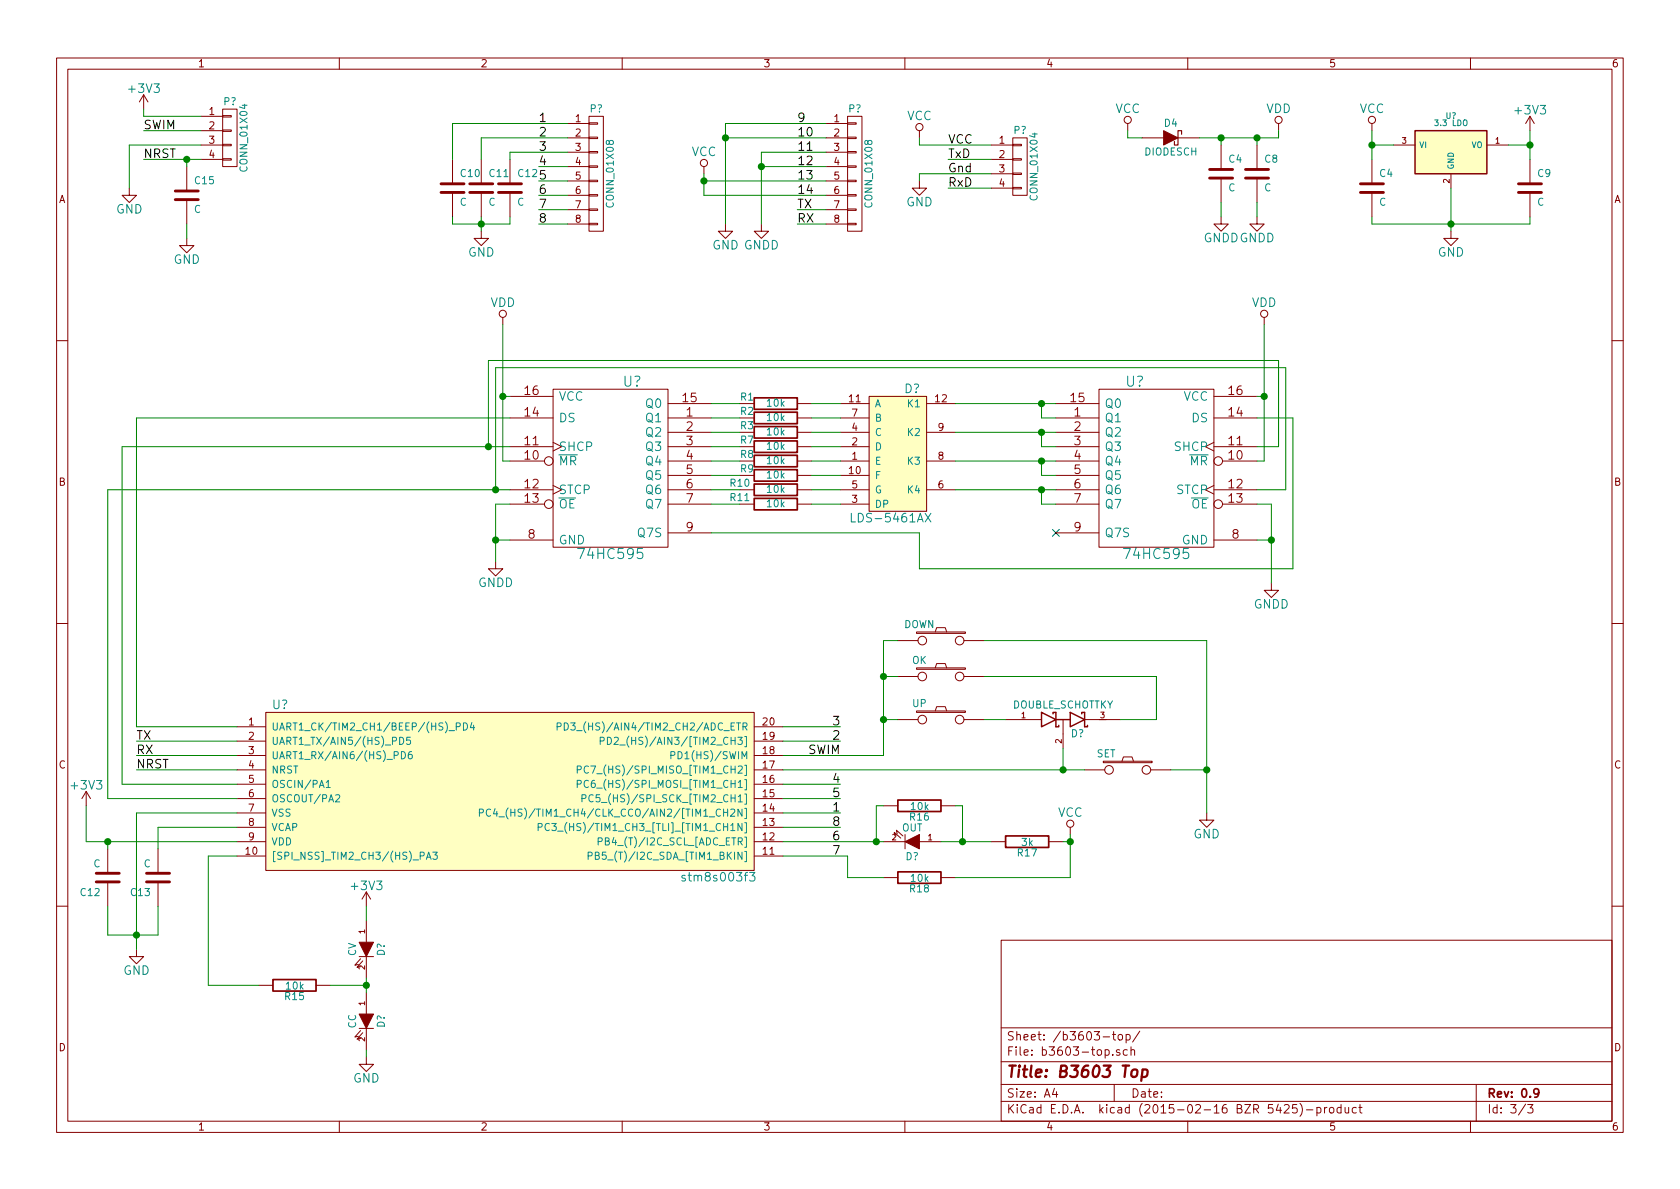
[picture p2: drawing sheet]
<svg xmlns="http://www.w3.org/2000/svg" width="297mm" height="210mm" viewBox="0 0 297 210" stroke-linecap="round" stroke-linejoin="round" font-family="sans-serif">
<g fill="none" stroke="#840000" stroke-width=".18">
<path d="M10 10.3h277v189.9h-277zM12 12.2h273v186.1h-273zM25.4 16.8l-.8 1.2M25.4 16.8v2.5M25.4 16.8l.8 1.2M39.4 19.3h2.5v10.2h-2.5zM60 10.3v1.9M110 10.3v1.9M160 10.3v1.9M210 10.3v1.9M260 10.3v1.9M22.9 33.3v1.2h1.2l-1.2 1.3-1.3-1.3h1.3"/>
<path d="M33 29.5v4.3M33 35.3v4.3M35.6 25.6h3.8M35.6 28.2h3.8M35.6 20.6h3.8M35.6 23.1h3.8M39.4 28.1h1.5v.2h-1.5zM39.4 25.5h1.5v.3h-1.5zM39.4 23h1.5v.2h-1.5zM39.4 20.4h1.5v.3h-1.5zM80 28.2v4.3M80 34v4.3"/>
<path d="M85.1 28.2v4.3M85.1 34v4.3M90.2 28.2v4.3M90.2 34v4.3M100.3 21.8h3.8M100.3 24.4h3.8M100.3 26.9h3.8M100.3 29.5h3.8M100.3 32h3.8M100.3 34.5h3.8M100.3 37.1h3.8M100.3 39.6h3.8"/>
<path d="M104.1 20.6h2.6v20.3h-2.6zM104.1 39.5h1.6v.2h-1.6zM104.1 37h1.6v.2h-1.6zM104.1 34.4h1.6v.3h-1.6zM104.1 31.9h1.6v.2h-1.6zM104.1 29.3h1.6v.3h-1.6zM104.1 26.8h1.6v.2h-1.6zM104.1 24.3h1.6v.2h-1.6zM104.1 21.7h1.6v.3h-1.6zM124.5 29.5v1.2M128.3 39.6v1.3h1.2l-1.2 1.3-1.3-1.3h1.3M134.6 39.6v1.3h1.3l-1.3 1.3-1.3-1.3h1.3"/>
<path d="M146 21.8h3.9M146 24.4h3.9M146 26.9h3.9M146 29.5h3.9M146 32h3.9M146 34.5h3.9M146 37.1h3.9M146 39.6h3.9M149.9 20.6h2.5v20.3h-2.5zM149.9 39.5h1.5v.2h-1.5zM149.9 37h1.5v.2h-1.5zM149.9 34.4h1.5v.3h-1.5z"/>
<path d="M149.9 31.9h1.5v.2h-1.5zM149.9 29.3h1.5v.3h-1.5zM149.9 26.8h1.5v.2h-1.5zM149.9 24.3h1.5v.2h-1.5zM149.9 21.7h1.5v.3h-1.5zM162.6 32v1.3h1.2l-1.2 1.2-1.3-1.2h1.3M162.6 23.1v1.3M175.3 25.6h3.8M175.3 28.2h3.8M175.3 30.7h3.8M175.3 33.3h3.8M179.1 33.1h1.5v.3h-1.5z"/>
<path d="M179.1 30.6h1.5v.3h-1.5zM179.1 28.1h1.5v.2h-1.5zM179.1 25.5h1.5v.3h-1.5zM179.1 24.4h2.5v10.1h-2.5zM199.4 21.8v1.3M201.9 24.4h3.8M208.3 24.4h3.8M215.9 38.3v1.3h1.3l-1.3 1.3-1.3-1.3h1.3M215.9 25.6v4.4M215.9 31.5v4.3M222.2 38.3v1.3h1.3l-1.3 1.3-1.2-1.3h1.2M222.2 25.6v4.4"/>
<path d="M222.2 31.5v4.3M226.1 21.8v1.3M242.6 21.8v1.3M242.6 28.2v4.3M242.6 34v4.3M246.4 25.6h3.8M256.5 30.7v2.6M262.9 25.6h3.8M270.5 20.6l-.8 1.2M270.5 20.6v2.5M270.5 28.2v4.3M270.5 34v4.3"/>
<path d="M270.5 20.6l.8 1.2M33 42.2v1.2h1.3l-1.3 1.3-1.3-1.3h1.3M85.1 40.9v1.3h1.3l-1.3 1.2-1.3-1.2h1.3M88.9 56.1v1.3M223.5 56.1v1.3M256.5 40.9v1.3h1.3l-1.3 1.2-1.2-1.2h1.2M10 60.2h2M90.2 79h7.6M90.2 73.9h7.6M90.2 70.1h7.6M97.8 68.8h20.3v28h-20.3zM97.8 78.2l1.5 .8-1.5 .8"/>
<path d="M118.1 79h7.6M118.1 76.4h7.6M118.1 73.9h7.6M118.1 71.4h7.6M141 79h2.5M141 76.4h2.5M141 73.9h2.5M141 71.4h2.5M148.6 79h5.1M148.6 76.4h5.1M148.6 73.9h5.1M148.6 71.4h5.1"/>
<path d="M153.7 70.1h10.1v20.3h-10.1zM163.8 76.4h5.1M163.8 71.4h5.1M186.7 79h7.6M186.7 76.4h7.6M186.7 73.9h7.6M186.7 71.4h7.6M194.3 68.8h20.3v28h-20.3zM214.6 78.2l-1.5 .8 1.5 .8M214.6 79h7.6M214.6 73.9h7.6M214.6 70.1h7.6"/>
<path d="M285 60.2h2M87.6 99.3v1.3h1.3l-1.3 1.2-1.2-1.2h1.2M90.2 81.5h6.1M90.2 89.1h6.1M90.2 86.6h7.6M90.2 95.5h7.6M97.8 85.8l1.5 .8-1.5 .8M118.1 81.5h7.6M118.1 89.1h7.6M118.1 86.6h7.6M118.1 84.1h7.6M118.1 94.2h7.6"/>
<path d="M130.8 89.1h2.5M130.8 86.6h2.5M141 81.5h2.5M141 89.1h2.5M141 86.6h2.5M141 84.1h2.5M148.6 81.5h5.1M148.6 89.1h5.1M148.6 86.6h5.1M148.6 84.1h5.1M163.8 81.5h5.1M163.8 86.6h5.1"/>
<path d="M186.7 81.5h7.6M186.7 89.1h7.6M186.7 86.6h7.6M186.7 84.1h7.6M186.7 94.2h7.6M214.6 85.8l-1.5 .8 1.5 .8M214.6 86.6h7.6M214.6 95.5h7.6M216.2 81.5h6M216.2 89.1h6M10 110.3h2M158.7 113.3h3.6"/>
<path d="M158.7 119.6h3.6M162.1 111.8h8.6v.2h-8.6zM162.1 118.1h8.6v.3h-8.6zM165.4 111.8l.2-.8h1.5l.3 .8M165.4 118.1l.2-.8h1.5l.3 .8M170.4 113.3h3.6M170.4 119.6h3.6M224.8 103.1v1.3h-1.3l1.3 1.3 1.3-1.3h-1.3M285 110.3h2M15.2 139.9l-.7 1.3M15.2 139.9v2.6M15.2 139.9l.8 1.3"/>
<path d="M41.9 136.1h5.1M41.9 128.5h5.1M41.9 131.1h5.1M41.9 133.6h5.1M41.9 138.7h5.1M47 126h86.3v27.9h-86.3zM133.3 136.1h5.1M133.3 128.5h5.1M133.3 131.1h5.1M133.3 133.6h5.1M133.3 138.7h5.1M158.7 127.2h3.6"/>
<path d="M162.1 125.7h8.6v.3h-8.6zM165.4 125.7l.2-.7h1.5l.3 .7M170.4 127.2h3.6M177.8 127.2h6.3M188 127.2v5.1M191.8 136.1h3.5M191.8 127.2h6.3M195.1 134.6h8.6v.3h-8.6zM198.4 134.6l.2-.7h1.6l.2 .7M203.5 136.1h3.5M19 150.1v4.3M19 156v4.3"/>
<path d="M27.9 150.1v4.3M27.9 156v4.3M41.9 148.8h5.1M41.9 141.2h5.1M41.9 143.8h5.1M41.9 146.3h5.1M41.9 151.4h5.1M64.8 157.7v2.6M64.8 157.7l-.8 1.3M64.8 157.7l.7 1.3M133.3 148.8h5.1M133.3 141.2h5.1"/>
<path d="M133.3 143.8h5.1M133.3 146.3h5.1M133.3 151.4h5.1M156.2 148.8h3.8M156.2 142.5h2.5M156.2 155.2h2.5M158.2 147.8l-.1-.6 1.2 1M158.6 147.4l-.1-.6 1.1 1M160 147.6v2.5M162.6 148.8h3.8M166.4 142.5h2.5M166.4 155.2h2.5"/>
<path d="M175.3 148.8h2.5M185.4 148.8h2.6M189.2 146.3v1.3M213.4 143.8v1.2h-1.3l1.3 1.3 1.2-1.3h-1.2M10 160.2h2M24.1 167.9v1.3h1.3l-1.3 1.2-1.2-1.2h1.2M45.7 174.2h2.6M55.9 174.2h2.5M63.5 169.2h2.5M63.8 169.5l-1.1 1.2 .7-.1M64.1 169.9l-1 1.2 .7-.2M64.8 162.8v3.8"/>
<path d="M64.8 169.2v3.8M64.8 175.5v3.8M177 166.3h108v32h-108zM285 160.2h2M60 198.3v1.9M63.5 181.9h2.5M63.8 182.2l-1.1 1.2 .7-.1M64.1 182.6l-1 1.2 .7-.2M64.8 186.9v1.3h1.2l-1.2 1.3-1.3-1.3h1.3M64.8 181.9v3.8M110 198.3v1.9M160 198.3v1.9"/>
<path d="M177 194.8h108M177 191.8h108M177 187.8h108M177 181.8h108M186.4 192.5l-.3 1h.9M186.8 193v1M195 183.4h1.2M196.7 182.9h.6M196.7 186.5v.1M196.9 182.4v1.3l.4 .2M197 191.8v3M197.8 183.1l.2-.2 .4 .2 .1 .5-.2 .2-.3 .1-.2-.1z"/>
<path d="M198 185.7a.37 .37 0 0 0-.6 .1l.1 .2 .5 .2v.1l-.2 .3-.4-.1M199.1 183l.4-.1 .3 .3-.1 .6h-.6M199.1 182.9v1.5M199.3 185.7l-.4-.1-.3 .3 .1 .6 .2 .1 .4-.1M200 185.7l.2-.1 .4 .1v.9M200 185.1v1.5M201.5 182.3l-1.2 2M210 198.3v1.9M227.1 195.5l.2-.2h.4l.2 .5-.9 1h.9M229.3 195.3h-.7l-.1 .7 .2-.1 .5 .1 .2 .2-.1 .5-.2 .1-.6-.1M229.8 195.1a1.71 1.71 0 0 1 0 2.3M231 196.3h1.1"/>
<path d="M232.8 195.9l.5-.1 .3 .3-.2 .6h-.6M232.8 195.8v1.5M234.2 195.8v1M234.6 195.8l-.4 .3M235.1 196l.2-.2 .5 .2v.5l-.1 .2-.4 .1-.2-.1zM237.1 195.9l-.4-.1-.3 .3 .1 .6 .2 .1 .4-.1M237.1 195.3v1.5M237.8 195.8l.1 .9 .4 .1 .2-.1M238.5 195.8v1M239.8 195.9l-.4-.1-.3 .3 .1 .6 .2 .1 .4-.1M240.3 195.8h.5M240.5 195.3v1.3l.3 .2"/>
<path d="M260 198.3v1.9M261 191.8v6.5M269.7 195.2l-1.2 2M270.1 195.3h.9l-.5 .6 .5 .1v.7l-.2 .1-.7-.1"/>
<circle cx="124.5" cy="28.8" r=".63"/>
<circle cx="162.6" cy="22.5" r=".63"/>
<circle cx="199.4" cy="21.2" r=".63"/>
<circle cx="226.1" cy="21.2" r=".63"/>
<circle cx="242.6" cy="21.2" r=".63"/>
<circle cx="88.9" cy="55.5" r=".63"/>
<circle cx="223.5" cy="55.5" r=".63"/>
<circle cx="97" cy="89.1" r=".76"/>
<circle cx="97" cy="81.5" r=".76"/>
<circle cx="215.4" cy="81.5" r=".76"/>
<circle cx="215.4" cy="89.1" r=".76"/>
<circle cx="163.1" cy="119.6" r=".76"/>
<circle cx="163.1" cy="113.3" r=".76"/>
<circle cx="169.7" cy="113.3" r=".76"/>
<circle cx="169.7" cy="119.6" r=".76"/>
<circle cx="163.1" cy="127.2" r=".76"/>
<circle cx="169.7" cy="127.2" r=".76"/>
<circle cx="196.1" cy="136.1" r=".76"/>
<circle cx="202.7" cy="136.1" r=".76"/>
<circle cx="189.2" cy="145.7" r=".63"/>
</g>
<g fill="none" stroke="#840000" stroke-width=".3">
<path d="M133.3 75.4h7.7v2.1h-7.7zM133.3 78h7.7v2h-7.7zM133.3 72.9h7.7v2h-7.7zM133.3 70.4h7.7v2h-7.7zM133.3 88.1h7.7v2.1h-7.7zM133.3 85.6h7.7v2h-7.7zM133.3 83.1h7.7v2h-7.7zM133.3 80.5h7.7v2h-7.7zM158.7 141.5h7.7v2h-7.7zM158.7 154.2h7.7v2h-7.7zM177.8 147.8h7.6v2.1h-7.6zM48.3 173.2h7.6v2.1h-7.6z"/>
<path d="M272.1 193.2l-.3 .3h-.3l-.3-.3v-.4l.1-.2 .5-.1 .2 .2a1.19 1.19 0 0 1-.2 1.2l-.5 .1"/>
</g>
<path d="M200.2 189.3a.51 .51 0 0 1 .5-.2 .51 .51 0 0 1 .4 .4l-.1 .6a.54 .54 0 0 1-.5 .4 .54 .54 0 0 1-.5-.4zM202 189.2a.65 .65 0 0 1 .9 .1l-.2 1a.67 .67 0 0 1-.8 0M202 189.1l-.2 2" fill="none" stroke="#840000" stroke-width=".41"/>
<g fill="#840000" stroke="#840000" stroke-width=".18">
<path d="M63.5 166.6h2.5l-1.2 2.6z"/>
<path d="M63.5 179.3h2.5l-1.2 2.6z"/>
<path d="M160 148.8l2.6-1.2v2.5z"/>
<path d="M205.7 23.1l2.6 1.3-2.6 1.2z"/>
</g>
<g fill="#ffffc2" stroke="#ffffc2" stroke-width=".25">
<path d="M47 126h86.3v27.9h-86.3z"/>
<path d="M153.7 70.1h10.1v20.3h-10.1z"/>
<path d="M250.2 23.1h12.7v7.6h-12.7z"/>
</g>
<g fill="none" stroke="#008484" stroke-width=".18">
<path d="M150.5 90.8v1.5h.8M163.6 90.8l1 1.5M164.6 90.8l-1 1.5M57.7 138.3l.3-.3v1.3M57.7 139.3h.7M70.7 130.4a.64 .64 0 0 1 .7 .6 .64 .64 0 0 1-.7 .6zM71 132.9a.64 .64 0 0 1 .7 .6 .64 .64 0 0 1-.7 .7zM72.5 130.4h-.6v.6l.2-.1 .4 .1v.5l-.1 .1-.5-.1M72.8 132.9a.47 .47 0 0 0-.6 .5l.1 .7 .4 .1 .1-.1 .1-.5-.1-.2h-.4l-.2 .2M80.7 128.5l.6-.1v-.5l-.6-.1v1.3M81.9 127.8a.64 .64 0 0 1 .8 .7 .64 .64 0 0 1-.8 .6zM83.4 127.8l-.2 .9h.7"/>
<path d="M83.7 128.2v.9M98.5 128.5l.6-.1 .1-.5-.7-.1v1.3M99.8 127.8a.64 .64 0 0 1 .7 .7 .64 .64 0 0 1-.7 .6zM100.9 127.8h.8l-.4 .5 .4 .1v.6l-.2 .1-.6-.1M102.1 138.7l.6-.1v-.5l-.6-.1v1.3M102.1 136.1l.6-.1v-.4l-.6-.1v1.2M104 138.1a.5 .5 0 0 0-.6 0 .5 .5 0 0 0-.1 .6l.1 .4a.41 .41 0 0 0 .6 0M104 135.6a.5 .5 0 0 0-.6 0 .5 .5 0 0 0-.1 .6l.1 .3a.41 .41 0 0 0 .6 .1M106.1 131h.6l.1-.5-.7-.1v1.2M107.4 130.4a.64 .64 0 0 1 .7 .6 .64 .64 0 0 1-.7 .6zM108.6 130.5l.5-.1 .2 .1v.2l-.8 .9h.8M118.6 133.6l.6-.1 .1-.5-.7-.1v1.3"/>
<path d="M59.4 140.6l.4-.1 .2 .1 .1 .3-.8 .9h.8M75.4 152l.4-1.3 .4 1.3M75.5 151.6h.6M76.5 150.7h.8l-.4 .5 .4 .1v.5l-.2 .2-.6-.2M84.8 143.7h.6v-.5l-.6-.1v1.2M86.7 143.2a.5 .5 0 0 0-.6 0 .5 .5 0 0 0-.1 .6l.1 .3a.41 .41 0 0 0 .6 .1M87.5 143l-.3 .9h.8M87.8 143.5v.8M88.2 144.4h1M89.8 142.9a1.51 1.51 0 0 0 0 1.9M95.1 146.3l.7-.1v-.5l-.7-.1v1.3M97.1 145.7a.5 .5 0 0 0-.6 0 .5 .5 0 0 0-.1 .6l.1 .4a.41 .41 0 0 0 .6 .1"/>
<path d="M97.6 145.6h.7l-.4 .5 .4 .1v.6l-.2 .1-.5-.1M102.9 141.2l.6-.1 .1-.5-.7-.1v1.3M104 151.4l.6-.1v-.5l-.6-.1v1.3M104.9 140.6a.5 .5 0 0 0-.6 0 .5 .5 0 0 0-.2 .6l.1 .4a.41 .41 0 0 0 .7 .1M105.3 151.3l.6-.1v-.4l-.6-.1v1.3h.4l.2-.2 .1-.3-.3-.2M105.8 148.8l.6-.1v-.4l-.6-.1v1.2M121.1 154.9l-.3-.1-.3 .2 .1 .2 .5 .2v.3h-.6M132.5 154.3h1l-.5 .6h.3l.2 .2-.1 .5-.2 .2h-.5l-.2-.2"/>
</g>
<path d="M208.9 23.7v-.6h-.6v2.5h-.7v-.6" fill="none" stroke="#840000" stroke-width=".2"/>
<path d="M186.1 93.6l1.2 1.2M187.3 93.6l-1.2 1.2" fill="none" stroke="#000084" stroke-width=".18"/>
<g fill="none" stroke="#840000" stroke-width=".51">
<path d="M31 35.3h4.1M31 33.8h4.1M78 34h4M78 32.5h4M83.1 34h4M83.1 32.5h4M88.1 34h4.1M88.1 32.5h4.1M213.9 31.5h4M213.9 30h4M220.2 31.5h4.1M220.2 30h4.1"/>
<path d="M240.5 34h4.1M240.5 32.5h4.1M268.5 34h4M268.5 32.5h4M17 154.4h4.1M17 156h4.1M25.9 154.4h4.1M25.9 156h4.1"/>
</g>
<path d="M250.2 23.1h12.7v7.6h-12.7zM184.1 126l2.6 1.2-2.6 1.3zM186.2 126.2v-.2h.5v2.5h.5v-.2M186.7 127.2h2.5M189.2 126l2.6 1.2-2.6 1.3zM191.3 126.2v-.2h.5v2.5h.5v-.2" fill="none" stroke="#840000" stroke-width=".25"/>
<g fill="#008400" stroke="#008400" stroke-width=".25">
<circle cx="124.5" cy="32" r=".51"/>
<circle cx="128.3" cy="24.4" r=".51"/>
<circle cx="134.6" cy="29.5" r=".51"/>
<circle cx="86.4" cy="79" r=".51"/>
<circle cx="87.6" cy="86.6" r=".51"/>
<circle cx="88.9" cy="70.1" r=".51"/>
<circle cx="223.5" cy="70.1" r=".51"/>
<circle cx="224.8" cy="95.5" r=".51"/>
<circle cx="87.6" cy="95.5" r=".51"/>
<circle cx="184.2" cy="81.5" r=".51"/>
<circle cx="184.2" cy="86.6" r=".51"/>
<circle cx="184.2" cy="76.4" r=".51"/>
<circle cx="184.2" cy="71.4" r=".51"/>
<circle cx="24.1" cy="165.3" r=".51"/>
<circle cx="19" cy="148.8" r=".51"/>
<circle cx="33" cy="28.2" r=".51"/>
<circle cx="154.9" cy="148.8" r=".51"/>
<circle cx="170.2" cy="148.8" r=".51"/>
<circle cx="85.1" cy="39.6" r=".51"/>
<circle cx="64.8" cy="174.2" r=".51"/>
<circle cx="189.2" cy="148.8" r=".51"/>
<circle cx="156.2" cy="127.2" r=".51"/>
<circle cx="188" cy="136.1" r=".51"/>
<circle cx="156.2" cy="119.6" r=".51"/>
<circle cx="213.4" cy="136.1" r=".51"/>
<circle cx="242.6" cy="25.6" r=".51"/>
<circle cx="270.5" cy="25.6" r=".51"/>
<circle cx="256.5" cy="39.6" r=".51"/>
<circle cx="215.9" cy="24.4" r=".51"/>
<circle cx="222.3" cy="24.4" r=".51"/>
</g>
<g fill="none" stroke="#008400" stroke-width=".18">
<path d="M25.4 19.3v1.3h10.2M25.4 28.2h10.2M25.4 23.1h10.2M33 28.2v1.3M33 39.6v2.6M35.6 25.6h-12.7v7.7M80 38.3v1.3h10.2v-1.3M85.1 38.3v2.6M95.2 39.6h5.1M95.2 37.1h5.1M95.2 34.5h5.1M95.2 32h5.1"/>
<path d="M95.2 29.5h5.1M100.3 24.4h-15.2v3.8M100.3 21.8h-20.3v6.4M100.3 26.9h-10.1v1.3M124.5 30.7v3.8h21.5M124.5 32h21.5M128.3 24.4h17.7M134.6 29.5h11.4M141 39.6h5M141 37.1h5M146 21.8h-17.7v17.8M146 26.9h-11.4v12.7"/>
<path d="M162.6 24.4v1.2h12.7M167.6 33.3h7.7M167.6 28.2h7.7M175.3 30.7h-12.7v1.3M199.4 23.1v1.3h2.5M215.9 24.4v1.2M215.9 35.8v2.5M222.2 24.4v1.2M222.2 35.8v2.5M226.1 23.1v1.3h-14M242.6 38.3v1.3h27.9v-1.3M242.6 25.6h3.8"/>
<path d="M242.6 23.1v5.1M256.5 33.3v7.6M266.7 25.6h3.8M270.5 23.1v5.1M88.9 57.4v24.1h1.3M223.5 57.4v24.1h-1.3M86.4 79v-15.3h139.7v15.3h-3.9M88.9 70.1h1.3M90.2 73.9h-66.1v54.6h17.8M90.2 79h-68.6v59.7h20.3M125.7 73.9h5.1M125.7 79h5.1"/>
<path d="M125.7 76.4h5.1M125.7 71.4h5.1M143.5 73.9h5.1M143.5 79h5.1M143.5 76.4h5.1M143.5 71.4h5.1M168.9 76.4h17.8M168.9 71.4h17.8M184.1 71.4v2.5h2.6M184.1 76.4v2.6h2.6M222.2 73.9h6.4v26.7h-66v-6.4h-36.9M222.2 70.1h1.3"/>
<path d="M87.6 95.5h2.6M87.6 86.6v-21.6h139.7v21.6h-5.1M90.2 89.1h-2.6v10.2M90.2 86.6h-71.2v54.6h22.9M125.7 86.6h5.1M125.7 81.5h5.1M125.7 89.1h5.1M125.7 84.1h5.1M143.5 86.6h5.1M143.5 81.5h5.1M143.5 89.1h5.1M143.5 84.1h5.1"/>
<path d="M168.9 86.6h17.8M168.9 81.5h17.8M184.1 86.6v2.5h2.6M184.1 81.5v2.6h2.6M222.2 95.5h2.6M222.2 89.1h2.6v14M156.2 119.6h2.5M158.7 113.3h-2.5v20.3h-17.8M174 119.6h30.5v7.6h-6.4M174 113.3h39.4v30.5M24.1 131.1h17.8M24.1 133.6h17.8"/>
<path d="M24.1 136.1h17.8M138.4 128.5h10.2M138.4 138.7h10.2M138.4 131.1h10.2M138.4 136.1h53.4M156.2 127.2h2.5M174 127.2h3.8M188 132.3v3.8M207 136.1h6.4M15.2 142.5v6.3h26.7M19 148.8v1.3M41.9 143.8h-17.8v24.1"/>
<path d="M41.9 146.3h-14v3.8M41.9 151.4h-5.1v22.8h8.9M138.4 141.2h10.2M138.4 148.8h17.8M138.4 146.3h10.2M138.4 143.8h10.2M138.4 151.4h11.5v3.8h6.3M156.2 142.5h-1.3v6.3M166.4 148.8h8.9M168.9 142.5h1.3v6.3M188 148.8h1.2M189.2 147.6v7.6h-20.3"/>
<path d="M19 160.3v5h8.9v-5M58.4 174.2h6.4M64.8 160.3v2.5M64.8 173v2.5M64.8 185.7v1.2"/>
</g>
<text font-size="2.8" fill="#840000" x="178" y="190.5">Title: B3603 Top</text>
<g font-size="2.5" fill="#008484">
<text x="110.1" y="68.4">U?</text>
<text x="199" y="68.4">U?</text>
<text x="102.7" y="98.9">74HC595</text>
<text x="199.2" y="98.9">74HC595</text>
</g>
<g font-size="2.1" fill="#008484">
<text x="22.9" y="16.4">+3V3</text>
<text x="160.3" y="21.3">VCC</text>
<text x="197.2" y="20">VCC</text>
<text x="223.8" y="20">VDD</text>
<text x="240.3" y="20">VCC</text>
<text x="268" y="20.2">+3V3</text>
<text x="122.2" y="27.6">VCC</text>
<text x="20.5" y="37.8">GND</text>
<text x="160.2" y="36.5">GND</text>
<text x="30.7" y="46.7">GND</text>
<text x="82.7" y="45.4">GND</text>
<text x="125.9" y="44.1">GND GNDD</text>
<text x="212.8" y="42.8">GNDDGNDD</text>
<text x="254.2" y="45.4">GND</text>
<text x="86.7" y="54.3">VDD</text>
<text x="221.3" y="54.3">VDD</text>
<text x="98.8" y="70.9">VCC</text>
<text x="159.9" y="69.5">D?</text>
<text x="209.1" y="70.9">VCC</text>
<text x="98.8" y="74.7">DS</text>
<text x="114.3" y="74.7">Q1</text>
<text x="114.3" y="77.2">Q2</text>
<text x="114.3" y="72.1">Q0</text>
<text x="195.3" y="74.7">Q1</text>
<text x="195.3" y="77.2">Q2</text>
<text x="195.3" y="72.1">Q0</text>
<text x="210.7" y="74.7">DS</text>
<text x="98.8" y="82.3">MR</text>
<text x="98.8" y="79.8">SHCP</text>
<text x="114.3" y="79.8">Q3</text>
<text x="114.3" y="82.3">Q4</text>
<text x="195.3" y="79.8">Q3</text>
<text x="195.3" y="82.3">Q4</text>
<text x="207.7" y="79.8">SHCP</text>
<text x="210.3" y="82.3">MR</text>
<text x="98.8" y="87.4">STCP</text>
<text x="98.8" y="89.9">OE</text>
<text x="114.3" y="84.8">Q5</text>
<text x="114.3" y="87.4">Q6</text>
<text x="114.3" y="89.9">Q7</text>
<text x="195.3" y="84.8">Q5</text>
<text x="195.3" y="87.4">Q6</text>
<text x="195.3" y="89.9">Q7</text>
<text x="207.9" y="87.4">STCP</text>
<text x="210.5" y="89.9">OE</text>
<text x="112.9" y="95">Q7S</text>
<text x="151.2" y="92.4">LDS-5461AX</text>
<text x="195.3" y="95">Q7S</text>
<text x="98.8" y="96.3">GND</text>
<text x="208.9" y="96.3">GND</text>
<text x="84.5" y="103.8">GNDD</text>
<text x="221.6" y="107.6">GNDD</text>
<text x="48.1" y="125.4">U?</text>
<text x="12.8" y="139.6">+3V3</text>
<text x="187" y="144.4">VCC</text>
<text x="211" y="148.3">GND</text>
<text x="121.2" y="155.9">stm8s003f3</text>
<text x="62.3" y="157.4">+3V3</text>
<text x="21.8" y="172.4">GND</text>
<text x="62.4" y="191.4">GND</text>
</g>
<g font-size="2.1">
<text x="25.4" y="22.9">SWIM</text>
<text x="95.2" y="21.6">1</text>
<text x="141" y="21.6">9</text>
<text x="25.4" y="27.9">NRST</text>
<text x="95.2" y="24.1">2</text>
<text x="95.2" y="26.7">3</text>
<text x="95.2" y="29.2">4</text>
<text x="141" y="24.1">10</text>
<text x="141" y="26.7">11</text>
<text x="141" y="29.2">12</text>
<text x="167.6" y="25.4">VCC</text>
<text x="167.6" y="27.9">TxD</text>
<text x="95.2" y="31.7">5</text>
<text x="95.2" y="34.3">6</text>
<text x="141" y="31.7">13</text>
<text x="141" y="34.3">14</text>
<text x="167.6" y="33">RxD</text>
<text x="167.6" y="30.5">Gnd</text>
<text x="95.2" y="36.8">7</text>
<text x="95.2" y="39.4">8</text>
<text x="141" y="39.4">RX</text>
<text x="141" y="36.8">TX</text>
<text x="24.1" y="130.8">TX</text>
<text x="147.4" y="128.3">3</text>
<text x="147.4" y="130.8">2</text>
<text x="24.1" y="133.3">RX</text>
<text x="24.1" y="135.9">NRST</text>
<text x="142.8" y="133.3">SWIM</text>
<text x="147.4" y="141">5</text>
<text x="147.4" y="138.4">4</text>
<text x="147.4" y="143.5">1</text>
<text x="147.4" y="146">8</text>
<text x="147.4" y="148.6">6</text>
<text x="147.4" y="151.1">7</text>
</g>
<g font-size="2.1" fill="#840000">
<text x="92.8" y="69.8">16</text>
<text x="120.8" y="71.1">15</text>
<text x="189.3" y="71.1">15</text>
<text x="217.3" y="69.8">16</text>
<text x="92.8" y="73.7">14</text>
<text x="121.3" y="73.7">1</text>
<text x="121.3" y="76.2">2</text>
<text x="189.9" y="73.7">1</text>
<text x="189.9" y="76.2">2</text>
<text x="217.3" y="73.7">14</text>
<text x="92.8" y="81.3">10</text>
<text x="92.8" y="78.7">11</text>
<text x="121.3" y="78.7">3</text>
<text x="121.3" y="81.3">4</text>
<text x="121.3" y="83.8">5</text>
<text x="189.9" y="78.7">3</text>
<text x="189.9" y="81.3">4</text>
<text x="189.9" y="83.8">5</text>
<text x="217.3" y="81.3">10</text>
<text x="217.3" y="78.7">11</text>
<text x="92.8" y="86.4">12</text>
<text x="92.8" y="88.9">13</text>
<text x="121.3" y="86.4">6</text>
<text x="121.3" y="88.9">7</text>
<text x="189.9" y="86.4">6</text>
<text x="189.9" y="88.9">7</text>
<text x="217.3" y="86.4">12</text>
<text x="217.3" y="88.9">13</text>
<text x="93.4" y="95.2">8</text>
<text x="121.3" y="94">9</text>
<text x="189.9" y="94">9</text>
<text x="217.9" y="95.2">8</text>
<text x="178" y="184">Sheet: /b3603-top/</text>
<text x="178" y="186.7">File: b3603-top.sch</text>
<text x="178" y="196.9">KiCad E.D.A. kicad (2015-02-16 BZR 5425)-product</text>
<text x="178" y="194.1">Size: A4</text>
<text x="200" y="194.1">Date:</text>
<text x="263" y="194.1">Rev: 0.9</text>
<text x="263" y="196.9">Id: 3/3</text>
</g>
<g font-size="1.8" fill="#840000">
<text x="35" y="11.9">1</text>
<text x="85" y="11.9">2</text>
<text x="135" y="11.9">3</text>
<text x="185" y="11.9">4</text>
<text x="235" y="11.9">5</text>
<text x="285" y="11.9">6</text>
<text x="37" y="20.3">1</text>
<text x="37" y="22.9">2</text>
<text x="101.8" y="21.6">1</text>
<text x="147.5" y="21.6">1</text>
<text x="37" y="25.4">3</text>
<text x="37" y="27.9">4</text>
<text x="101.8" y="24.1">2</text>
<text x="101.8" y="26.7">3</text>
<text x="101.8" y="29.2">4</text>
<text x="147.5" y="24.1">2</text>
<text x="147.5" y="26.7">3</text>
<text x="147.5" y="29.2">4</text>
<text x="176.7" y="25.4">1</text>
<text x="176.7" y="27.9">2</text>
<text x="10.4" y="35.9">A</text>
<text x="101.8" y="31.7">5</text>
<text x="101.8" y="34.3">6</text>
<text x="147.5" y="31.7">5</text>
<text x="147.5" y="34.3">6</text>
<text x="176.7" y="30.5">3</text>
<text x="176.7" y="33">4</text>
<text x="285.4" y="35.9">A</text>
<text x="101.8" y="36.8">7</text>
<text x="101.8" y="39.4">8</text>
<text x="147.5" y="36.8">7</text>
<text x="147.5" y="39.4">8</text>
<text x="150.2" y="71.1">11</text>
<text x="165.4" y="71.1">12</text>
<text x="150.6" y="76.2">4</text>
<text x="150.6" y="73.7">7</text>
<text x="165.9" y="76.2">9</text>
<text x="150.2" y="83.8">10</text>
<text x="150.6" y="81.3">1</text>
<text x="150.6" y="78.7">2</text>
<text x="165.9" y="81.3">8</text>
<text x="10.4" y="85.9">B</text>
<text x="150.6" y="88.9">3</text>
<text x="150.6" y="86.4">5</text>
<text x="165.9" y="86.4">6</text>
<text x="285.4" y="85.9">B</text>
<text x="44" y="128.3">1</text>
<text x="44" y="130.8">2</text>
<text x="134.9" y="128.3">20</text>
<text x="134.9" y="130.8">19</text>
<text x="10.4" y="135.9">C</text>
<text x="44" y="133.3">3</text>
<text x="44" y="135.9">4</text>
<text x="134.9" y="135.9">17</text>
<text x="134.9" y="133.3">18</text>
<text x="285.4" y="135.9">C</text>
<text x="44" y="138.4">5</text>
<text x="44" y="141">6</text>
<text x="44" y="143.5">7</text>
<text x="134.9" y="143.5">14</text>
<text x="134.9" y="141">15</text>
<text x="134.9" y="138.4">16</text>
<text x="44" y="146">8</text>
<text x="44" y="148.6">9</text>
<text x="134.9" y="148.6">12</text>
<text x="134.9" y="146">13</text>
<text x="43.5" y="151.1">10</text>
<text x="134.9" y="151.1">11</text>
<text x="10.4" y="185.9">D</text>
<text x="285.4" y="185.9">D</text>
<text x="35" y="199.9">1</text>
<text x="85" y="199.9">2</text>
<text x="135" y="199.9">3</text>
<text x="185" y="199.9">4</text>
<text x="235" y="199.9">5</text>
<text x="285" y="199.9">6</text>
</g>
<g font-size="1.8" fill="#008484">
<text x="39.5" y="18.6">P?</text>
<text x="104.3" y="19.9">P?</text>
<text x="150" y="19.9">P?</text>
<text x="179.2" y="23.7">P?</text>
<text x="205.9" y="22.4">D4</text>
<text x="202.3" y="27.5">DIODESCH</text>
<text x="217.3" y="28.7">C4</text>
<text x="223.6" y="28.7">C8</text>
<text x="34.5" y="32.6">C15</text>
<text x="43.7" y="30" transform="rotate(-90 43.7 30)">CONN_01X04</text>
<text x="81.5" y="31.3">C10</text>
<text x="86.6" y="31.3">C11</text>
<text x="91.7" y="31.3">C12</text>
<text x="183.4" y="35.1" transform="rotate(-90 183.4 35.1)">CONN_01X04</text>
<text x="217.2" y="33.8">C</text>
<text x="223.5" y="33.8">C</text>
<text x="244" y="31.3">C4</text>
<text x="271.9" y="31.3">C9</text>
<text x="34.3" y="37.6">C</text>
<text x="81.3" y="36.4">C</text>
<text x="86.4" y="36.4">C</text>
<text x="91.4" y="36.4">C</text>
<text x="108.5" y="36.4" transform="rotate(-90 108.5 36.4)">CONN_01X08</text>
<text x="154.2" y="36.4" transform="rotate(-90 154.2 36.4)">CONN_01X08</text>
<text x="243.8" y="36.4">C</text>
<text x="271.8" y="36.4">C</text>
<text x="131" y="70.8">R1</text>
<text x="135.7" y="71.9">10k</text>
<text x="131" y="75.9">R3</text>
<text x="131" y="73.3">R2</text>
<text x="135.7" y="77">10k</text>
<text x="135.7" y="74.4">10k</text>
<text x="154.7" y="77.1">C</text>
<text x="154.7" y="74.5">B</text>
<text x="154.7" y="72">A</text>
<text x="160.6" y="77.1">K2</text>
<text x="160.6" y="72">K1</text>
<text x="131" y="78.4">R7</text>
<text x="131" y="83.5">R9</text>
<text x="131" y="81">R8</text>
<text x="135.7" y="79.5">10k</text>
<text x="135.7" y="82.1">10k</text>
<text x="154.7" y="82.2">E</text>
<text x="154.7" y="79.6">D</text>
<text x="160.6" y="82.2">K3</text>
<text x="129.2" y="88.6">R11</text>
<text x="129.2" y="86">R10</text>
<text x="135.7" y="89.7">10k</text>
<text x="135.7" y="87.1">10k</text>
<text x="135.7" y="84.6">10k</text>
<text x="154.7" y="89.8">DP</text>
<text x="154.7" y="87.2">G</text>
<text x="154.7" y="84.7">F</text>
<text x="160.6" y="87.2">K4</text>
<text x="159.7" y="111">DOWN</text>
<text x="161.2" y="117.4">OK</text>
<text x="161.3" y="125">UP</text>
<text x="178.9" y="125.3">DOUBLE_SCHOTTKY</text>
<text x="48" y="129.2">UART1_CK/TIM2_CH1/BEEP/(HS)_PD4</text>
<text x="48" y="131.7">UART1_TX/AIN5/(HS)_PD5</text>
<text x="101.9" y="129.2">PD3_(HS)/AIN4/TIM2_CH2/ADC_ETR</text>
<text x="109.5" y="131.7">PD2_(HS)/AIN3/[TIM2_CH3]</text>
<text x="189.3" y="130.3">D?</text>
<text x="48" y="134.2">UART1_RX/AIN6/(HS)_PD6</text>
<text x="48" y="136.8">NRST</text>
<text x="104.7" y="136.8">PC7_(HS)/SPI_MISO_[TIM1_CH2]</text>
<text x="120" y="134.2">PD1(HS)/SWIM</text>
<text x="193.9" y="133.9">SET</text>
<text x="48" y="139.3">OSCIN/PA1</text>
<text x="48" y="141.9">OSCOUT/PA2</text>
<text x="104.7" y="139.3">PC6_(HS)/SPI_MOSI_[TIM1_CH1]</text>
<text x="105.5" y="141.9">PC5_(HS)/SPI_SCK_[TIM2_CH1]</text>
<text x="161.1" y="143.2">10k</text>
<text x="48" y="144.4">VSS</text>
<text x="48" y="146.9">VCAP</text>
<text x="48" y="149.5">VDD</text>
<text x="90.2" y="144.4">PC4_(HS)/TIM1_CH4/CLK_CCO/AIN2/[TIM1_CH2N]</text>
<text x="98.4" y="146.9">PC3_(HS)/TIM1_CH3_[TLI]_[TIM1_CH1N]</text>
<text x="107.4" y="149.5">PB4_(T)/I2C_SCL_[ADC_ETR]</text>
<text x="159.4" y="147">OUT</text>
<text x="160.9" y="145.1">R16</text>
<text x="180.7" y="149.6">3k</text>
<text x="16.5" y="153.4">C</text>
<text x="25.4" y="153.4">C</text>
<text x="48" y="152">[SPI_NSS]_TIM2_CH3/(HS)_PA3</text>
<text x="106.2" y="152">PB5_(T)/I2C_SDA_[TIM1_BKIN]</text>
<text x="160.1" y="152.1">D?</text>
<text x="161.1" y="155.9">10k</text>
<text x="180" y="151.4">R17</text>
<text x="14.3" y="158.4">C12</text>
<text x="23.2" y="158.4">C13</text>
<text x="160.9" y="157.8">R18</text>
<text x="62.9" y="169.1" transform="rotate(-90 62.9 169.1)">CV</text>
<text x="68" y="169.1" transform="rotate(-90 68 169.1)">D?</text>
<text x="50.4" y="176.8">R15</text>
<text x="50.6" y="175">10k</text>
<text x="62.9" y="181.9" transform="rotate(-90 62.9 181.9)">CC</text>
<text x="68" y="181.8" transform="rotate(-90 68 181.8)">D?</text>
</g>
<g font-size="1.4" fill="#008484">
<text x="253.9" y="22.3">3.3 LDO</text>
<text x="255.6" y="21">U?</text>
<text x="251" y="26.2">VI</text>
<text x="257" y="30" transform="rotate(-90 257 30)">GND</text>
<text x="260.1" y="26.2">VO</text>
</g>
<g font-size="1.4" fill="#840000">
<text x="247.9" y="25.4">3</text>
<text x="264.4" y="25.4">1</text>
<text x="256.3" y="32.4" transform="rotate(-90 256.3 32.4)">2</text>
<text x="180.6" y="127">1</text>
<text x="187.7" y="131.4" transform="rotate(-90 187.7 131.4)">2</text>
<text x="194.6" y="127">3</text>
<text x="157.7" y="148.6">2</text>
<text x="164.1" y="148.6">1</text>
<text x="64.5" y="165.1" transform="rotate(-90 64.5 165.1)">1</text>
<text x="64.5" y="171.4" transform="rotate(-90 64.5 171.4)">2</text>
<text x="64.5" y="177.8" transform="rotate(-90 64.5 177.8)">1</text>
<text x="64.5" y="184.1" transform="rotate(-90 64.5 184.1)">2</text>
</g>
</svg>
